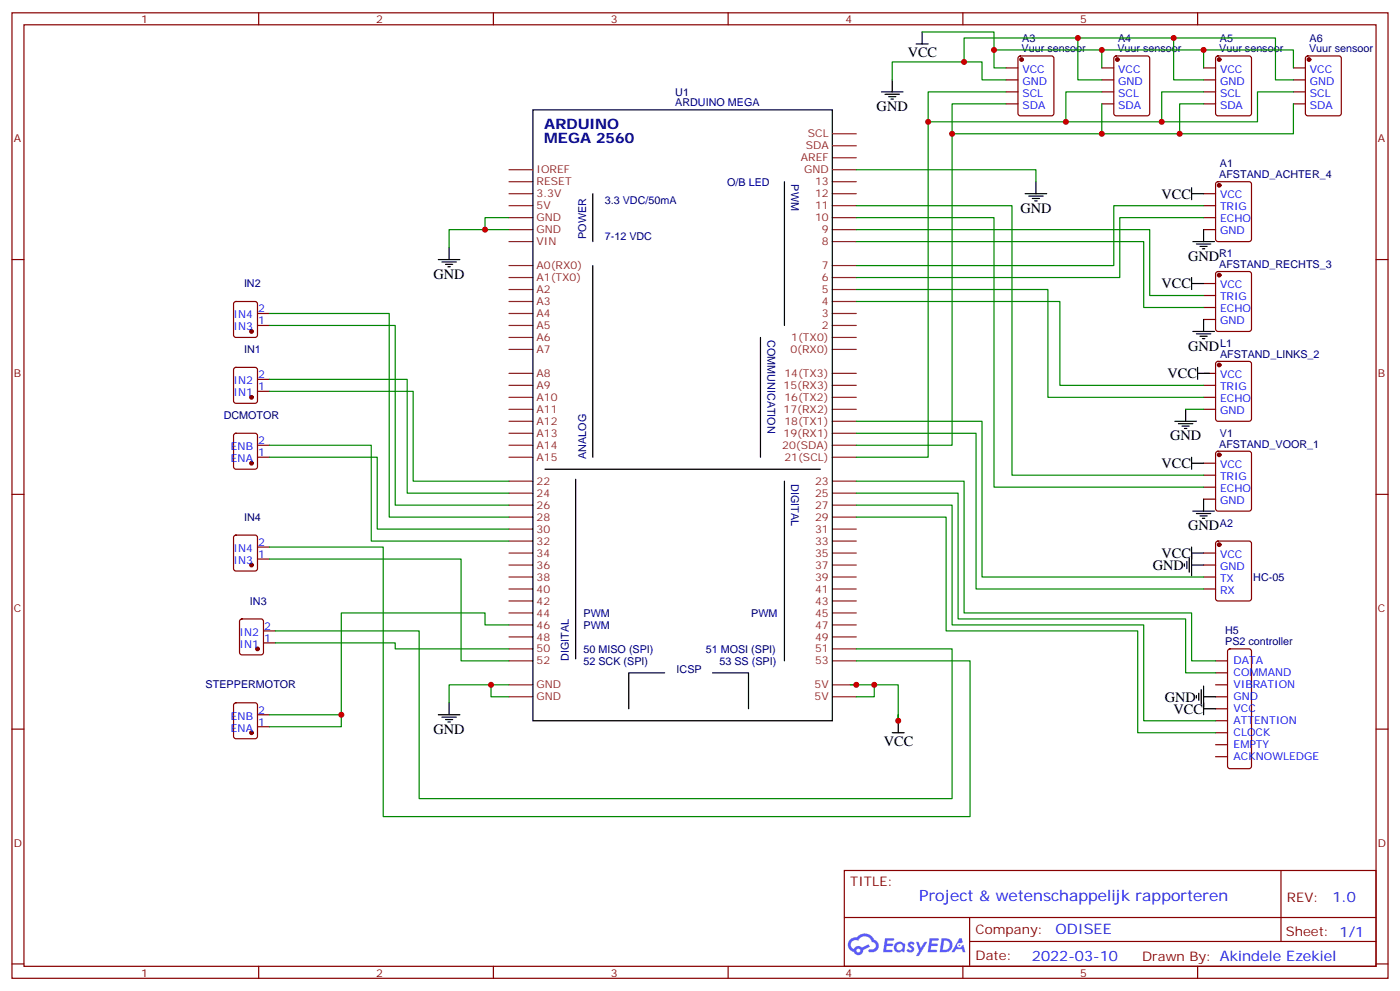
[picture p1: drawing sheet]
<svg xmlns="http://www.w3.org/2000/svg" width="412mm" height="292mm" viewBox="0 0 412 292" stroke-linecap="round" stroke-linejoin="round" font-family="sans-serif">
<g fill="none" stroke="#870000" stroke-width=".35">
<path d="M3.5 3.8h405.4v284.3h-405.4zM7.1 7.3h398.2v277.3h-398.2zM76.2 3.8v3.5M145.3 3.8v3.5M214.5 3.8v3.5M283.6 3.8v3.5M352.8 3.8v3.5M3.5 76.4h3.6M405.3 76.4h3.6M3.5 145.6h3.6M405.3 145.6h3.6M3.5 214.7h3.6"/>
<path d="M405.3 214.7h3.6M248.7 256.4h156.6v28.2h-156.6zM377.3 256.4v20.9M248.7 270.2h156.5M285.6 277.3h119.6M285.6 270.2v14.1M3.5 283.9h3.6M76.2 284.6v3.5M145.3 284.6v3.5M214.5 284.6v3.5M283.6 284.6v3.5M352.8 284.6v3.5"/>
<path d="M405.3 283.9h3.6"/>
</g>
<g fill="#5487ff">
<path d="M267.7 277.5a1.22 1.22 0 0 1 1.7 .3l-.4 .6a.47 .47 0 0 0-.3-.4 .47 .47 0 0 0-.5 .2l.1 .2a1.14 1.14 0 0 1 .8 1.7 1.14 1.14 0 0 1-1.9 0l-.2-.2 .5-.5 .7 .4a.29 .29 0 0 0 .3-.2 .29 .29 0 0 0-.2-.4 1.04 1.04 0 0 1-.6-1.7z"/>
<path d="M260.7 276.3h2.4l.3 .2-.2 .5h-1.8l-.1 .9h1.5l.3 .4-.3 .3h-1.6l-.2 1.1 1.7 .1 .2 .3-.2 .3h-2.6z"/>
<path d="M273.8 276.3h2.4l.3 .2-.1 .5h-1.8l-.2 .9h1.6l.3 .4-.4 .3h-1.6l-.1 1.1 1.7 .1 .2 .3-.2 .3h-2.6z"/>
<path d="M282.6 276.3h.7l.3 1.2-.6 .4a.69 .69 0 0 0-1 .2 .69 .69 0 0 0 .4 1 .69 .69 0 0 0 .9-.6l.5-.3 .6 2.2h-.8l-.2-.8h-1.8l-.5 .8h-.8z"/>
<path d="M269.8 277.4h.8l.6 1.8 1.1-1.8h.9l-2.6 4.2h-.8l.9-1.6z"/>
<path d="M277.4 276.3l-.6 4.1h1.3a2.11 2.11 0 0 0 2.5-2.1 2.11 2.11 0 0 0-2.5-2zM278.1 277a1.39 1.39 0 0 1 1.7 1.4 1.39 1.39 0 0 1-1.8 1.3h-.3z"/>
<path d="M263.7 277.9a1.54 1.54 0 0 0-.1 2.2 1.54 1.54 0 0 0 2.2 .1l.6 .2 .3-2.3-.2-.2h-.4a1.49 1.49 0 0 0-2.4 0zM264 278.9a.94 .94 0 0 1 1.8 0 .94 .94 0 0 1-1.8 0z"/>
<path d="M250.4 276.7a2.18 2.18 0 0 0 1.1 3.7 1.44 1.44 0 0 0 1.6 .9 1.44 1.44 0 0 0 1.2-1.5l2-1-.5-.7-1.9 .9a1.47 1.47 0 0 0-2.4 .5 1.39 1.39 0 0 1-.7-2 1.39 1.39 0 0 1 2-.4 2.12 2.12 0 0 1 2.2-1.3 2.12 2.12 0 0 1 1.9 1.7 1.14 1.14 0 0 1 1.1 1.4 1.14 1.14 0 0 1-1.7 .7 .43 .43 0 0 0-.5 .4 .43 .43 0 0 0 .4 .5 1.98 1.98 0 0 0 2.5-1.3 1.98 1.98 0 0 0-1.2-2.5 3.1 3.1 0 0 0-5.3-.7l-.9 .1zM252.3 280a.55 .55 0 0 1 1.1 0 .55 .55 0 0 1-1.1 0z"/>
<circle cx="282.6" cy="278.4" r=".26"/>
</g>
<g fill="none" stroke="#8c2424" stroke-width=".35">
<path d="M245.2 39.4h7M149.9 53.5h7.1M149.9 57h7.1M149.9 50h7.1M245.2 53.5h7M245.2 57h7M245.2 46.5h7M245.2 50h7M245.2 42.9h7M149.9 60.6h7.1M149.9 78.2h7.1M149.9 71.2h7.1"/>
<path d="M149.9 67.6h7.1M149.9 64.1h7.1M245.2 60.6h7M245.2 78.2h7M245.2 71.2h7M245.2 67.6h7M245.2 64.1h7M149.9 81.7h7.1M149.9 85.3h7.1M149.9 88.8h7.1M149.9 92.3h7.1M149.9 95.8h7.1"/>
<path d="M149.9 99.4h7.1M245.2 81.7h7M245.2 85.3h7M245.2 88.8h7M245.2 92.3h7M245.2 95.8h7M245.2 99.4h7M149.9 102.9h7.1M149.9 110h7.1M149.9 113.5h7.1M149.9 117h7.1M245.2 102.9h7"/>
<path d="M245.2 110h7M245.2 113.5h7M245.2 117h7M149.9 120.5h7.1M149.9 124.1h7.1M149.9 127.6h7.1M149.9 131.1h7.1M149.9 134.7h7.1M245.2 120.5h7M245.2 124.1h7M245.2 127.6h7M245.2 131.1h7"/>
<path d="M245.2 134.7h7M149.9 141.7h7.1M149.9 145.2h7.1M149.9 148.8h7.1M149.9 152.3h7.1M149.9 155.8h7.1M149.9 159.3h7.1M245.2 141.7h7M245.2 145.2h7M245.2 148.8h7M245.2 152.3h7M245.2 155.8h7"/>
<path d="M245.2 159.3h7M149.9 162.9h7.1M149.9 166.4h7.1M149.9 169.9h7.1M149.9 173.5h7.1M149.9 177h7.1M245.2 162.9h7M245.2 166.4h7M245.2 169.9h7M245.2 173.5h7M245.2 177h7M149.9 180.5h7.1"/>
<path d="M149.9 184h7.1M149.9 187.6h7.1M149.9 194.6h7.1M149.9 191.1h7.1M245.2 180.5h7M245.2 184h7M245.2 187.6h7M245.2 194.6h7M245.2 191.1h7M149.9 201.7h7.1M149.9 205.2h7.1M245.2 201.7h7"/>
<path d="M245.2 205.2h7"/>
</g>
<g fill="none" stroke="#000" stroke-width=".35">
<path d="M269.9 12.9h3.5M271.6 9.4v3.5M157 32.3h88.2v180h-88.2zM259.6 27.1h6.4M260.7 27.8h4.2M261.8 28.5h2.1M262.5 29.2h.7M262.8 23.5v3.6M174.6 57v14.2M231.1 53.5v42.3M302 57h6.3M303 57.7h4.3"/>
<path d="M304.1 58.5h2.1M304.8 59.2h.7M305.2 53.5v3.5M351 57h3.5M351 55.3v3.5M129.1 76.4h6.4M130.2 77.2h4.2M131.2 77.9h2.1M131.9 78.6h.7M132.3 72.9v3.5M174.6 78.2v56.5M351.4 71.2h6.3"/>
<path d="M352.4 71.9h4.3M353.5 72.6h2.1M354.2 73.3h.7M354.5 67.6v3.6M224 99.4v35.3M351 81.7v3.6M351 83.5h3.5M351.4 97.6h6.3M352.4 98.3h4.3M353.5 99h2.1M354.2 99.7h.7M354.5 94.1v3.5"/>
<path d="M352.8 110h3.5M352.8 108.2v3.5M160.5 138.2h81.2M346.1 124.1h6.3M347.1 124.8h4.3M348.2 125.5h2.1M348.9 126.2h.7M349.2 120.5v3.6M351 134.7v3.5M351 136.4h3.5M169.6 141.1v52.9M231.1 141.7v52.9"/>
<path d="M351.4 150.5h6.3M352.4 151.2h4.3M353.5 151.9h2.1M354.2 152.6h.7M354.5 147v3.5M348.9 166.1v.7M349.6 165.3v2.2M350.3 164.3v4.2M351 166.4h3.5M351 161.1v8.5M351 162.9h3.5M195.8 198.2h-10.6v10.5"/>
<path d="M209.9 198.2h10.6v10.5M129.1 210.5h6.4M130.2 211.2h4.2M131.2 211.9h2.1M131.9 212.6h.7M132.3 207v3.5M262.8 215.8h3.5M264.6 212.3v3.5M352.4 204.9v.7M353.1 204.2v2.1M353.8 203.1v4.2M354.5 205.2h3.6"/>
<path d="M354.5 202v8.5M354.5 208.7h3.6"/>
</g>
<g fill="none" stroke="#870000" stroke-width=".35">
<path d="M300.1 16.7l.5-.2h9.1l.7 .4v16.5l-.4 .7h-9.4l-.7-.4v-16.5zM328.3 16.7l.5-.2h9.2l.6 .4 .1 16.5-.5 .7h-9.4l-.7-.4v-16.5zM358.3 16.7l.5-.2h9.1l.7 .4 .1 16.5-.5 .7h-9.4l-.7-.4v-16.5zM384.8 16.7l.4-.2h9.2l.7 .4v16.5l-.5 .7h-9.4l-.6-.4-.1-16.5zM296.3 20h3.6M296.3 23.5h3.6M296.3 27.1h3.6M296.3 30.6h3.6M324.6 20h3.5M324.6 23.5h3.5M324.6 27.1h3.5M324.6 30.6h3.5"/>
<path d="M354.5 20h3.6M354.5 23.5h3.6M354.5 27.1h3.6M354.5 30.6h3.6M381 20h3.5M381 23.5h3.5M381 27.1h3.5M381 30.6h3.5M354.5 57h3.6M358.3 53.7l.5-.2h9.1l.7 .4 .1 16.5-.5 .7-9.4 .1-.7-.5v-16.5zM354.5 60.6h3.6M354.5 64.1h3.6"/>
<path d="M354.5 67.6h3.6M69 89l.5-.2h5.6l.7 .4v9.5l-.4 .6-5.9 .1-.7-.5v-9.4zM75.8 95.8h3.6M75.8 92.3h3.6M354.5 83.5h3.6M354.5 87h3.6M354.5 90.6h3.6M354.5 94.1h3.6M358.3 80.2l.5-.2h9.1l.7 .4 .1 16.5-.5 .7h-9.4l-.7-.4v-16.5zM69 108.4l.5-.2h5.6l.7 .4v9.5l-.4 .6-5.9 .1-.7-.5v-9.4zM75.8 115.3h3.6M75.8 111.7h3.6"/>
<path d="M354.5 110h3.6M354.5 113.5h3.6M354.5 117h3.6M358.3 106.6l.5-.2h9.1l.7 .5 .1 16.5-.5 .6-9.4 .1-.7-.5v-16.5zM69 127.8l.5-.2h5.6l.7 .4v9.5l-.4 .6-5.9 .1-.7-.5v-9.4zM75.8 134.7h3.6M75.8 131.1h3.6M354.5 136.4h3.6M354.5 139.9h3.6M354.5 120.5h3.6M358.3 133.1l.5-.2h9.1l.7 .4 .1 16.5-.5 .7h-9.4l-.7-.4v-16.5zM69 157.8l.5-.2h5.6l.7 .4v9.5l-.4 .6-5.9 .1-.7-.5v-9.4z"/>
<path d="M354.5 143.5h3.6M354.5 147h3.6M358.3 159.6l.5-.3h9.1l.7 .5 .1 16.5-.5 .6-9.4 .1-.7-.5v-16.4zM75.8 164.6h3.6M75.8 161.1h3.6M354.5 162.9h3.6M354.5 166.4h3.6M354.5 169.9h3.6M354.5 173.5h3.6M70.8 182.5l.5-.2h5.6l.7 .4v9.5l-.5 .6-5.8 .1-.7-.5v-9.4zM77.6 189.3h3.5M77.6 185.8h3.5"/>
<path d="M358.1 194.6h3.5M358.1 198.2h3.5M361.8 191.3l.5-.2h5.6l.5 .2 .3 .5v33.9l-.3 .5-.5 .2h-5.6l-.5-.3-.2-.4v-33.9zM69 207.2l.5-.2h5.6l.7 .4v9.5l-.4 .6-5.9 .1-.7-.5v-9.4zM75.8 214h3.6M75.8 210.5h3.6M358.1 201.7h3.5M358.1 205.2h3.5M358.1 208.7h3.5M358.1 212.3h3.5M358.1 215.8h3.5M358.1 219.3h3.5"/>
<path d="M358.1 222.8h3.5"/>
</g>
<g fill="#870000" stroke="#870000" stroke-width=".35">
<circle cx="359.1" cy="133.9" r=".53"/>
<circle cx="359.1" cy="107.5" r=".53"/>
<circle cx="359.1" cy="81" r=".53"/>
<circle cx="359.1" cy="54.6" r=".53"/>
<circle cx="74.1" cy="136.4" r=".53"/>
<circle cx="74.1" cy="117" r=".53"/>
<circle cx="74.1" cy="97.6" r=".53"/>
<circle cx="74.1" cy="215.8" r=".53"/>
<circle cx="75.8" cy="191.1" r=".53"/>
<circle cx="74.1" cy="166.4" r=".53"/>
<circle cx="359.1" cy="160.4" r=".53"/>
<circle cx="300.9" cy="17.5" r=".53"/>
<circle cx="329.1" cy="17.5" r=".53"/>
<circle cx="359.1" cy="17.5" r=".53"/>
<circle cx="385.6" cy="17.5" r=".53"/>
</g>
<g fill="none" stroke="#008700" stroke-width=".35">
<path d="M271.6 9.4h21.2v10.6h3.5M284 18.2v-7h33.5v12.3h7.1M292.8 14.7h31.8v5.3M317.5 11.2h28.2v12.3h8.8M324.6 14.7h29.9v5.3M345.7 11.2h30v12.3h5.3M354.5 14.7h26.5v5.3M262.8 23.5v-5.3h26.5v5.3h7M273.4 35.9v98.8h-21.2M280.5 39.4h44.1M296.3 27.1h-22.9v8.8h40.6v-8.8h10.6M296.3 30.6h-15.8v100.5h-28.3"/>
<path d="M324.6 30.6v8.8h22.9v-8.8h7M354.5 27.1h-12.3v8.8h-28.2M381 27.1h-10.6v8.8h-28.2M381 30.6v8.8h-33.5M252.2 50h53v3.5M149.9 67.6h-17.6v5.3M149.9 64.1h-7v3.5M252.2 67.6h86.5v19.4h15.8M252.2 71.2h84.7v19.4h17.6M252.2 60.6h45.9v79.3h56.4M252.2 64.1h40.6v79.4h61.7M354.5 60.6h-26.4v17.6h-75.9"/>
<path d="M354.5 64.1h-24.7v17.6h-77.6M79.4 95.8h37v53h33.5M79.4 92.3h35.3v60h35.2M252.2 88.8h60v24.7h42.3M252.2 85.3h56.5v31.7h45.8M79.4 115.3h42.3v26.4h28.2M79.4 111.7h40.5v33.5h30M79.4 134.7h31.7v21.1h38.8M79.4 131.1h30v28.2h40.5M252.2 127.6h35.3v45.9h67M252.2 124.1h37.1v45.8h65.2M349.2 120.5h5.3"/>
<path d="M252.2 141.7h31.8v38.8h67v14.1h7.1M252.2 145.2h30v37.1h67v15.9h8.9M252.2 148.8h28.3v35.2h56.4v28.3h21.2M252.2 152.3h26.5v33.5h56.4v30h23M79.4 164.6h56.4v30h14.1M79.4 161.1h33.5v79.4h172.9v-45.9h-33.6M81.1 189.3h35.3v1.8h33.5M81.1 185.8h42.4v49.4h157v-44.1h-28.3M149.9 184h-7v-3.5h-42.4v30M79.4 210.5h21.1v3.5h-21.1M144.6 201.7v3.5h5.3M149.9 201.7h-17.6v5.3"/>
<path d="M250.5 201.7h14.1v10.6v-1.8M257.5 201.7v3.5h-5.3"/>
</g>
<g fill="#c00">
<circle cx="144.6" cy="201.7" r=".88"/>
<circle cx="252.2" cy="201.7" r=".88"/>
<circle cx="264.6" cy="212.3" r=".88"/>
<circle cx="257.5" cy="201.7" r=".88"/>
<circle cx="142.9" cy="67.6" r=".88"/>
<circle cx="314" cy="35.9" r=".88"/>
<circle cx="342.2" cy="35.9" r=".88"/>
<circle cx="347.5" cy="39.4" r=".88"/>
<circle cx="292.8" cy="14.7" r=".88"/>
<circle cx="324.6" cy="14.7" r=".88"/>
<circle cx="354.5" cy="14.7" r=".88"/>
<circle cx="284" cy="18.2" r=".88"/>
<circle cx="317.5" cy="11.2" r=".88"/>
<circle cx="345.7" cy="11.2" r=".88"/>
<circle cx="324.6" cy="39.4" r=".88"/>
<circle cx="280.5" cy="39.4" r=".88"/>
<circle cx="273.4" cy="35.9" r=".88"/>
<circle cx="100.5" cy="210.5" r=".88"/>
</g>
<text font-size="4.6" fill="#00f" x="270.8" y="265.4">Project &amp; wetenschappelijk rapporteren</text>
<g font-size="4.2">
<text x="267.4" y="16.9">VCC</text>
<text x="258.2" y="32.7">GND</text>
<text x="342.1" y="58.5">VCC</text>
<text x="300.6" y="62.7">GND</text>
<text x="350" y="76.8">GND</text>
<text x="127.7" y="82.1">GND</text>
<text x="342.1" y="84.9">VCC</text>
<text x="350" y="103.3">GND</text>
<text x="343.9" y="111.4">VCC</text>
<text x="344.7" y="129.7">GND</text>
<text x="342.1" y="137.9">VCC</text>
<text x="350" y="156.2">GND</text>
<text x="339.6" y="167.9">GND</text>
<text x="342.1" y="164.3">VCC</text>
<text x="343.1" y="206.7">GND</text>
<text x="345.7" y="210.2">VCC</text>
<text x="127.7" y="216.1">GND</text>
<text x="260.3" y="219.8">VCC</text>
</g>
<g font-size="4.2" fill="#000080">
<text x="160.3" y="37.9">ARDUINO</text>
<text x="160.3" y="42.1">MEGA 2560</text>
</g>
<g font-size="4.2" fill="#00f">
<text x="392.5" y="265.6">1.0</text>
<text x="310.9" y="275.2">ODISEE</text>
<text x="304" y="283">2022-03-10</text>
</g>
<g font-size="3.9" fill="#800">
<text x="250.5" y="260.9">TITLE:</text>
<text x="379.1" y="265.6">REV:</text>
<text x="287.4" y="275.1">Company:</text>
<text x="378.7" y="275.8">Sheet: 1/1</text>
<text x="287.4" y="282.8">Date:</text>
<text x="336.4" y="282.9">Drawn By: Akindele Ezekiel</text>
</g>
<g font-size="3.2" fill="#800">
<text x="41.6" y="6.8">1</text>
<text x="110.8" y="6.8">2</text>
<text x="179.9" y="6.8">3</text>
<text x="249.1" y="6.8">4</text>
<text x="318.2" y="6.8">5</text>
<text x="4.1" y="41.9">A</text>
<text x="405.9" y="41.9">A</text>
<text x="4.1" y="111">B</text>
<text x="405.9" y="111">B</text>
<text x="4.1" y="180.2">C</text>
<text x="405.9" y="180.2">C</text>
<text x="4.1" y="249.3">D</text>
<text x="405.9" y="249.3">D</text>
<text x="41.6" y="287.6">1</text>
<text x="110.8" y="287.6">2</text>
<text x="179.9" y="287.6">3</text>
<text x="249.1" y="287.6">4</text>
<text x="318.2" y="287.6">5</text>
</g>
<g font-size="3.2" fill="#000080">
<text x="300.9" y="15.4">Vuur sensoor</text>
<text x="301.1" y="12.2">A3</text>
<text x="329.2" y="15.4">Vuur sensoor</text>
<text x="329.3" y="12.2">A4</text>
<text x="359.1" y="15.4">Vuur sensoor</text>
<text x="359.3" y="12.2">A5</text>
<text x="385.6" y="15.4">Vuur sensoor</text>
<text x="385.8" y="12.2">A6</text>
<text x="198.9" y="28.3">U1</text>
<text x="198.9" y="31.3">ARDUINO MEGA</text>
<text x="359.1" y="52.5">AFSTAND_ACHTER_4</text>
<text x="359.3" y="49.3">A1</text>
<text x="214.2" y="54.6">O/B LED</text>
<text x="233.1" y="54.3" transform="rotate(90 233.1 54.3)">PWM</text>
<text x="178.2" y="60.1">3.3 VDC/50mA</text>
<text x="172.6" y="70.3" transform="rotate(-90 172.6 70.3)">POWER</text>
<text x="178.2" y="70.6">7-12 VDC</text>
<text x="359.1" y="75.7">R1</text>
<text x="359.1" y="78.9">AFSTAND_RECHTS_3</text>
<text x="71.9" y="84.5">IN2</text>
<text x="226" y="100.2" transform="rotate(90 226 100.2)">COMMUNICATION</text>
<text x="71.9" y="103.9">IN1</text>
<text x="359.4" y="105.4">AFSTAND_LINKS_2</text>
<text x="359.4" y="102.2">L1</text>
<text x="65.9" y="123.3">DCMOTOR</text>
<text x="359.1" y="131.8">AFSTAND_VOOR_1</text>
<text x="359.3" y="128.6">V1</text>
<text x="172.6" y="135.1" transform="rotate(-90 172.6 135.1)">ANALOG</text>
<text x="233.1" y="142.5" transform="rotate(90 233.1 142.5)">DIGITAL</text>
<text x="71.9" y="153.3">IN4</text>
<text x="359.3" y="155.1">A2</text>
<text x="369.2" y="171">HC-05</text>
<text x="73.6" y="178">IN3</text>
<text x="171.9" y="181.6">PWM</text>
<text x="171.9" y="185.2">PWM</text>
<text x="221.3" y="181.6">PWM</text>
<text x="360.9" y="190">PS2 controller</text>
<text x="360.9" y="186.8">H5</text>
<text x="167.6" y="194.6" transform="rotate(-90 167.6 194.6)">DIGITAL</text>
<text x="171.9" y="192.2">50 MISO (SPI)</text>
<text x="171.9" y="195.7">52 SCK (SPI)</text>
<text x="207.9" y="192.2">51 MOSI (SPI)</text>
<text x="211.9" y="195.7">53 SS (SPI)</text>
<text x="60.6" y="202.7">STEPPERMOTOR</text>
<text x="199.3" y="198.2">ICSP</text>
</g>
<g font-size="3.2" fill="#00f">
<text x="301.2" y="21.4">VCC</text>
<text x="329.4" y="21.4">VCC</text>
<text x="359.4" y="21.4">VCC</text>
<text x="385.8" y="21.4">VCC</text>
<text x="301.2" y="24.9">GND</text>
<text x="301.2" y="28.5">SCL</text>
<text x="329.4" y="24.9">GND</text>
<text x="329.4" y="28.5">SCL</text>
<text x="359.4" y="24.9">GND</text>
<text x="359.4" y="28.5">SCL</text>
<text x="385.8" y="24.9">GND</text>
<text x="385.8" y="28.5">SCL</text>
<text x="301.2" y="32">SDA</text>
<text x="329.4" y="32">SDA</text>
<text x="359.4" y="32">SDA</text>
<text x="385.8" y="32">SDA</text>
<text x="359.4" y="58.5">VCC</text>
<text x="359.4" y="62">TRIG</text>
<text x="359.4" y="65.5">ECHO</text>
<text x="359.4" y="69">GND</text>
<text x="359.4" y="84.9">VCC</text>
<text x="359.4" y="88.4">TRIG</text>
<text x="68.8" y="93.7">IN4</text>
<text x="76" y="95.5">1</text>
<text x="76" y="92">2</text>
<text x="359.4" y="92">ECHO</text>
<text x="359.4" y="95.5">GND</text>
<text x="68.8" y="97.3">IN3</text>
<text x="68.8" y="113.1">IN2</text>
<text x="76" y="111.4">2</text>
<text x="359.4" y="111.4">VCC</text>
<text x="68.8" y="116.7">IN1</text>
<text x="76" y="114.9">1</text>
<text x="359.4" y="114.9">TRIG</text>
<text x="359.4" y="118.4">ECHO</text>
<text x="359.4" y="122">GND</text>
<text x="76" y="130.8">2</text>
<text x="68" y="132.5">ENB</text>
<text x="68" y="136.1">ENA</text>
<text x="76" y="134.3">1</text>
<text x="359.4" y="137.8">VCC</text>
<text x="359.4" y="141.4">TRIG</text>
<text x="359.4" y="144.9">ECHO</text>
<text x="359.4" y="148.4">GND</text>
<text x="76" y="160.8">2</text>
<text x="68.8" y="166.1">IN3</text>
<text x="68.8" y="162.5">IN4</text>
<text x="76" y="164.3">1</text>
<text x="359.4" y="164.3">VCC</text>
<text x="359.4" y="167.8">GND</text>
<text x="359.4" y="171.3">TX</text>
<text x="359.4" y="174.9">RX</text>
<text x="77.8" y="185.5">2</text>
<text x="70.6" y="190.7">IN1</text>
<text x="70.6" y="187.2">IN2</text>
<text x="77.8" y="189">1</text>
<text x="363.4" y="195.7">DATA</text>
<text x="363.4" y="199.2">COMMAND</text>
<text x="363.4" y="202.7">VIBRATION</text>
<text x="363.4" y="206.3">GND</text>
<text x="363.4" y="209.8">VCC</text>
<text x="68" y="211.9">ENB</text>
<text x="68" y="215.4">ENA</text>
<text x="76" y="213.7">1</text>
<text x="76" y="210.1">2</text>
<text x="363.4" y="213.3">ATTENTION</text>
<text x="363.4" y="216.9">CLOCK</text>
<text x="363.4" y="220.4">EMPTY</text>
<text x="363.4" y="223.9">ACKNOWLEDGE</text>
</g>
<g font-size="3.2" fill="#8d2323">
<text x="238" y="40.5">SCL</text>
<text x="235.9" y="47.5">AREF</text>
<text x="237.3" y="44">SDA</text>
<text x="158" y="51">IOREF</text>
<text x="236.8" y="51">GND</text>
<text x="158" y="54.6">RESET</text>
<text x="158" y="58.1">3.3V</text>
<text x="240.1" y="58.1">12</text>
<text x="240.1" y="54.6">13</text>
<text x="158" y="61.6">5V</text>
<text x="158" y="65.2">GND</text>
<text x="240.1" y="65.2">10</text>
<text x="240.1" y="61.6">11</text>
<text x="158" y="68.7">GND</text>
<text x="242.1" y="68.7">9</text>
<text x="158" y="72.2">VIN</text>
<text x="242.1" y="72.2">8</text>
<text x="158" y="79.3">A0(RX0)</text>
<text x="158" y="82.8">A1(TX0)</text>
<text x="242.1" y="82.8">6</text>
<text x="242.1" y="79.3">7</text>
<text x="158" y="86.3">A2</text>
<text x="158" y="89.9">A3</text>
<text x="242.1" y="89.9">4</text>
<text x="242.1" y="86.3">5</text>
<text x="158" y="93.4">A4</text>
<text x="242.1" y="93.4">3</text>
<text x="158" y="96.9">A5</text>
<text x="158" y="100.4">A6</text>
<text x="233.1" y="100.4">1(TX0)</text>
<text x="242.1" y="96.9">2</text>
<text x="158" y="104">A7</text>
<text x="232.8" y="104">0(RX0)</text>
<text x="158" y="111">A8</text>
<text x="231.1" y="111">14(TX3)</text>
<text x="158" y="114.5">A9</text>
<text x="158" y="118.1">A10</text>
<text x="230.8" y="114.5">15(RX3)</text>
<text x="231.1" y="118.1">16(TX2)</text>
<text x="158" y="121.6">A11</text>
<text x="158" y="125.1">A12</text>
<text x="230.8" y="121.6">17(RX2)</text>
<text x="231.1" y="125.1">18(TX1)</text>
<text x="158" y="128.7">A13</text>
<text x="230.8" y="128.7">19(RX1)</text>
<text x="158" y="132.2">A14</text>
<text x="158" y="135.7">A15</text>
<text x="230.4" y="132.2">20(SDA)</text>
<text x="231.1" y="135.7">21(SCL)</text>
<text x="158" y="142.8">22</text>
<text x="240.1" y="142.8">23</text>
<text x="158" y="146.3">24</text>
<text x="158" y="149.8">26</text>
<text x="240.1" y="146.3">25</text>
<text x="240.1" y="149.8">27</text>
<text x="158" y="153.4">28</text>
<text x="240.1" y="153.4">29</text>
<text x="158" y="156.9">30</text>
<text x="158" y="160.4">32</text>
<text x="240.1" y="156.9">31</text>
<text x="240.1" y="160.4">33</text>
<text x="158" y="163.9">34</text>
<text x="158" y="167.5">36</text>
<text x="240.1" y="163.9">35</text>
<text x="240.1" y="167.5">37</text>
<text x="158" y="171">38</text>
<text x="240.1" y="171">39</text>
<text x="158" y="174.5">40</text>
<text x="158" y="178">42</text>
<text x="240.1" y="174.5">41</text>
<text x="240.1" y="178">43</text>
<text x="158" y="181.6">44</text>
<text x="158" y="185.1">46</text>
<text x="240.1" y="181.6">45</text>
<text x="240.1" y="185.1">47</text>
<text x="158" y="188.6">48</text>
<text x="240.1" y="188.6">49</text>
<text x="158" y="195.7">52</text>
<text x="158" y="192.2">50</text>
<text x="240.1" y="195.7">53</text>
<text x="240.1" y="192.2">51</text>
<text x="158" y="202.7">GND</text>
<text x="239.9" y="202.7">5V</text>
<text x="158" y="206.3">GND</text>
<text x="239.9" y="206.3">5V</text>
</g>
</svg>
